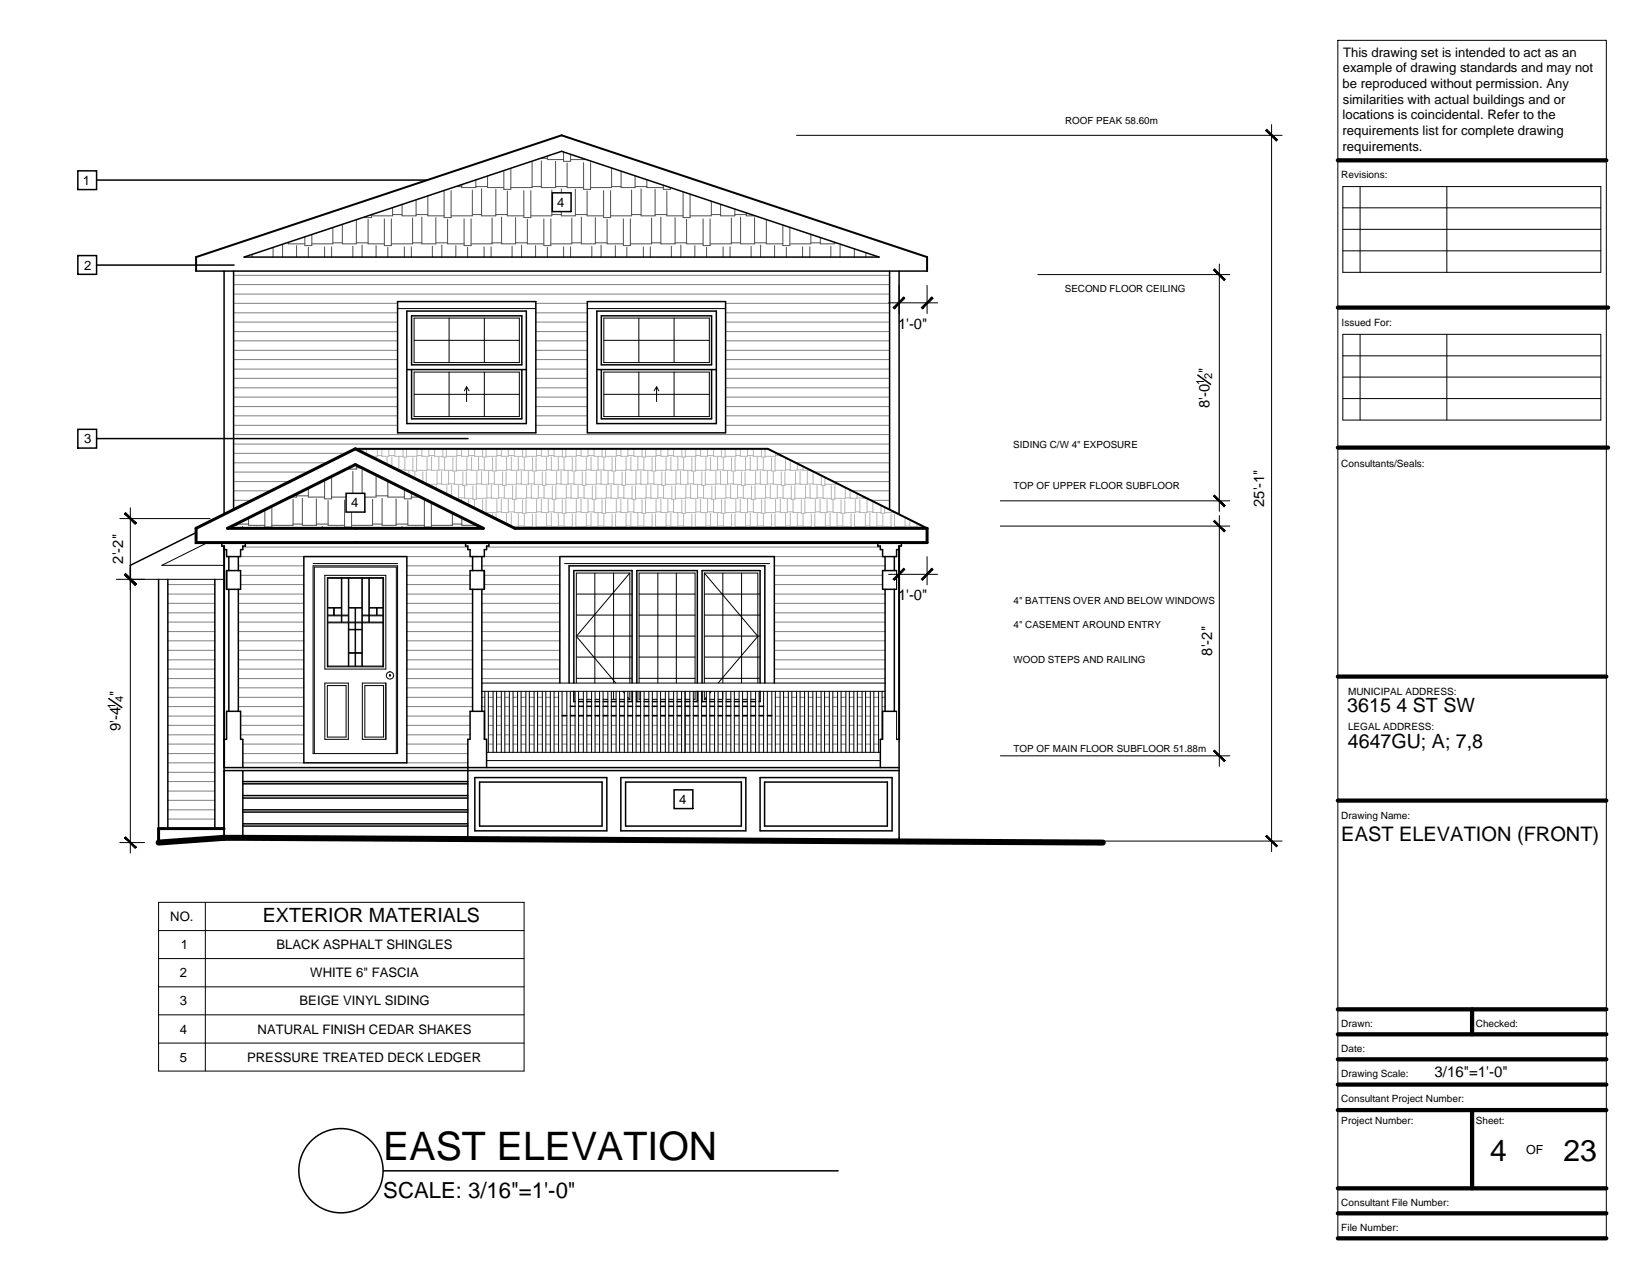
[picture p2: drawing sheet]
<svg xmlns="http://www.w3.org/2000/svg" width="279mm" height="216mm" viewBox="0 0 279 216" stroke-linecap="round" stroke-linejoin="round" font-family="sans-serif">
<!-- layer: Hatch General -->
<g fill="none" stroke="#4d4d4d" stroke-width=".17">
<path d="M52.8 39.7v1.9h-1.2v-1.5M56.4 38.5v2.8h-3.6M60.3 37.2v4.1h-2.3v-3.3M62.3 37.1v4.2h2.8M62.9 36.3v.5h-1.2M65.1 37.1v4.5h1.2v-4.5M66.5 35.2v1.3h-3.6M66.5 36.3h1.6M69.9 36.9v4.4h-3.6M70.5 33.8v2.7h-2.4v-1.9M70.5 36.3h1.9M71.4 36.8v4.5h2.4v-4.5"/>
<path d="M72.4 33.2v3.3h2.8M75.2 32.3v4.5h1.2v-4.5M75.8 37.1v4.2h2.8M77.2 31.6h1M78.6 37.1v4.5h1.2v-4.5M80 32.2v4.3h-3.6M80 36.3h1.5M80.6 30.5v1.3h-2.4v-.5M80.6 31.6h2M81.5 32v4.5h2.5v-4.4M82.6 29.8v2h2.7M83.3 36.9v4.4h-3.5"/>
<path d="M84 36.3h1.9M84.9 36.8v4.5h2.4v-4.5M85.9 32.4v4.1h2.8M86.5 28.5v3.6h-1.2v-3.2M88.7 32.3v4.5h1.2v-4.5M89.3 37.1v4.2h2.8M90.1 27.4v4.4h-3.6M90.1 31.6h1.6M91.5 26.8h1.2M91.7 27.2v4.6h2.4v-4.5M92.1 37.1v4.5h1.2v-4.5M92.7 26.4v.6h2.7"/>
<path d="M93.4 32.2v4.3h-3.5M93.4 36.3h1.7M94.1 31.6h1.9M95.1 32v.6M95.4 25.8v1.5h1.2v-1.2M96 27.6v4.2h2.8M96.6 27h2.7M96.8 36.9v4.4h-3.5M97.4 32.1v4.4h-2.3v-.6M97.4 36.3h2M98.4 36.8v4.5h2.4v-4.5M98.8 27.5v4.6h1.2v-4.6"/>
<path d="M99.4 32.4v4.1h2.8M102.2 32.3v4.5h1.2v-4.5M102.8 37.1v4.2h2.8M103.6 28.5v3.3h-3.6M103.6 31.6h1.6M105.2 29v2.8h2.3v-2M105.6 37.1v4.5h1.1v-4.5M106.9 32.2v4.3h-3.5M106.9 36.3h1.7M107.5 31.6h2M108.6 32v4.5h2.3v-4.4M109.5 30.5v1.3h2.8"/>
<path d="M110.3 36.9v4.4h-3.6M110.9 36.3h2M111.9 36.8v4.5h2.4v-4.5M112.3 31.3v.8h1.2l.1-.3M112.9 32.4v4.1h2.8M115.7 32.5v4.3h1.2v-3.9M116.3 37.1v4.2h2.8M119.1 37.1v4.5h1.1v-4.5M120.5 34.1v2.4h-3.6M120.5 36.3h1.5M122 34.6v1.9h2.4v-1.1M123.8 36.9v4.4h-3.6"/>
<path d="M124.4 36.3h2M125.4 36.8v4.5h2.4v-4.5M126.4 36v.5h1.5M129.8 37.2v4.1h2.8M132.6 38.1v3.5h1.1v-3.1M137.3 39.7v1.6h-3.6M41.5 43.5h.1M42.7 43.1v.4M46.2 41.9v1.6M47.9 41.5v2M48.7 41.1h.1M48.8 41v.3h2.8"/>
<path d="M50.2 41.6v1.9M52.2 41.9v1.6M55 41.8v1.7M56.1 41.8v1.7M56.4 41.1h1.6M59.7 41.7v1.8M60.3 41.1h2M61.3 41.5v2M63.7 41.6v1.9M65.7 41.9v1.6M68.5 41.8v1.7M69.7 41.8v1.7"/>
<path d="M69.9 41.1h1.5M73.2 41.7v1.8M73.8 41.1h2M74.8 41.5v2M77.2 41.6v1.9M79.2 41.9v1.6M82 41.8v1.7M83.2 41.8v1.7M83.3 41.1h1.6M86.7 41.7v1.8M87.3 41.1h2M88.3 41.5v2"/>
<path d="M90.7 41.6v1.9M92.7 41.9v1.6M95.4 41.8v1.7M96.6 41.8v1.7M96.8 41.1h1.6M100.2 41.7v1.8M100.8 41.1h2M101.8 41.5v2M104.2 41.6v1.9M106.1 41.9v1.6M108.9 41.8v1.7M110.1 41.8v1.7"/>
<path d="M110.3 41.1h1.6M113.7 41.7v1.8M114.3 41.1h2M115.3 41.5v2M117.7 41.6v1.9M119.6 41.9v1.6M122.4 41.8v1.7M123.6 41.8v1.7M123.8 41.1h1.6M127.2 41.7v1.8M127.8 41.1h2M128.8 41.5v2"/>
<path d="M131.2 41.6v1.9M133.2 41.9v1.6M135.9 41.8v1.7M137.1 41.8v1.7M137.3 41.1h1.6M138.9 40.2v1.1h2.4v-.3M140.7 41.7v1.8M141.3 41.1h.2M142.3 41.5v2M144.7 42.1v1.4M146.6 42.8v.7M59.7 79.8v3.7"/>
<path d="M60.3 78.7v.7h-1.7M60.3 79.2h1M61.3 79.6v3.9M39.5 89.3v.2M40.1 88.7v.3h-.5M40.1 88.7h2M41.1 89.1v.4M42.1 87.7v1.3h2.7M43.4 89.3v.2M46 85.7v3.6h-1.2v-3M48.2 89.4v.1M49.4 89.4v.1"/>
<path d="M49.6 84.6v4.4h-3.6M49.6 88.7h1.6M50.2 83.6v.6h-1.1M50.2 84h2M51.2 84.4v4.6h2.4v-4.5M52.2 82.6v1.6h2.8M53 89.3v.2M53.6 88.7h2M54.6 89.1v.4M55.6 84.8v4.2h2.7M56.1 84.2h2.5M56.1 80.7v3.8h-1.1v-3.2"/>
<path d="M57 89.3v.2M58.3 84.7v4.6h1.2v-2.5M61.7 89.4v.1M62.9 89.4v.1M63.1 84.6v4.4h-3.6M63.1 88.7h1.6M63.7 80.4v3.8h-1.9M63.7 84h2M64.7 84.4v4.6h2.4v-4.5M65.7 81.4v2.8h2.8M66.5 89.3v.2M67.1 88.7h2"/>
<path d="M68.1 89.1v.4M68.5 82.8v1.7h1.2v-1.1M69.1 84.8v4.2h2.8M69.7 84.2h1.5M70.5 89.3v.2M71.9 84.7v4.6h1.1v-4.2M75.2 89.4v.1M76.4 89.4v.1M76.6 86.9v2.1h-3.6M76.6 88.7h1.6M78.2 87.6v1.4h2.4v-.2M80 89.3v.2"/>
<path d="M81.5 89.3v.2"/>
</g>
<!-- layer: Stairs -->
<g fill="none" stroke="#000" stroke-width=".25">
<path d="M37.6 91.9v.6h.3v.6h.5v1.1h2.3v-1.1h.4v-.6h.4v-.6M38.4 96.6h2.3v3.2h-2.3zM38.7 94.2v2.4M38.7 99.8v20.7M40.4 94.2v2.4M40.4 99.8v20.7M78.8 91.9v.6h.4v.6h.4v1.1h2.4v-1.1h.4v-.6h.4v-.6M79.6 96.6h2.4v3.2h-2.4zM80 94.2v2.4M80 99.8v20.7M81.6 94.2v2.4M81.6 99.8v20.7"/>
<path d="M148.6 91.9v.6h.5v.6h.4v1.1h2.3v-1.1h.4v-.6h.4v-.6M149.9 94.2v2.4M149.9 99.8v20.7M151.4 94.2v2.4M151.4 99.8v20.7M151.8 96.6h-2.3v3.2h2.3M37.9 130h114.3M37.9 130.5h114.3M41.1 130v-4.8h-.4v-4.7h-2.3v4.7h-.5v16.7M41.1 132.3h38.1M41.1 132.7h38.1M41.1 134.7h38.1"/>
<path d="M41.1 135.1h38.1M41.1 137.1h38.1M41.1 137.5h38.1M41.1 139.5h38.1M41.1 139.9h38.1M41.1 130.5v11.4M80.4 131.7h22.4v9h-22.4zM81.2 132.4h20.8v7.5h-20.8zM82.4 130v-4.8h-.4v-4.7h-2.4v4.7h-.4v16.7M105.1 131.7h21.2v9h-21.2zM105.9 132.4h19.6v7.5h-19.6zM128.7 131.7h22.4v9h-22.4z"/>
<path d="M129.5 132.4h20.8v7.5h-20.8zM151.8 120.5h-2.3v4.7h-.4v4.8M151.8 125.2h.4v17.2"/>
</g>
<!-- layer: Hatch Detail -->
<g fill="none" stroke="#808080" stroke-width=".17">
<path d="M39.6 46.6h111M39.6 48.2h111M39.6 49.8h111M39.6 51.4h27.7M39.6 53h27.7M39.6 54.5h27.7M39.6 56.1h27.7M39.6 57.7h27.7M39.6 59.3h27.7M90.7 51.4h8.8M90.7 53h8.8M90.7 54.5h8.8"/>
<path d="M90.7 56.1h8.8M90.7 57.7h8.8M90.7 59.3h8.8M122.9 51.4h27.7M122.9 53h27.7M122.9 54.5h27.7M122.9 56.1h27.7M122.9 57.7h27.7M122.9 59.3h27.7M39.6 60.9h27.7M39.6 62.5h27.7M39.6 64.1h27.7"/>
<path d="M39.6 65.7h27.7M39.6 67.2h27.7M39.6 68.8h27.7M39.6 70.4h27.7M39.6 72h27.7M39.6 73.6h111M39.6 75.2h111M39.6 76.8h19M39.6 78.4h15.8M39.6 79.9h12.7M90.7 60.9h8.8M90.7 62.5h8.8"/>
<path d="M90.7 64.1h8.8M90.7 65.7h8.8M90.7 67.2h8.8M90.7 68.8h8.8M90.7 70.4h8.8M90.7 72h8.8M122.9 60.9h27.7M122.9 62.5h27.7M122.9 64.1h27.7M122.9 65.7h27.7M122.9 67.2h27.7M122.9 68.8h27.7"/>
<path d="M122.9 70.4h27.7M122.9 72h27.7M131.6 76.8h19M134.8 78.4h15.8M137.9 79.9h12.7M28.4 99h8M39.6 81.5h9.5M39.6 83.1h6.3M39.6 84.7h3.1M40.4 95.8h11M40.7 94.2h10.7M40.7 97.4h10.7"/>
<path d="M40.7 99h10.7M41.1 92.6h38.1M68.9 94.2h10.7M68.9 95.8h11.1M68.9 97.4h10.7M68.9 99h10.7M81.6 95.8h13.2M82 94.2h12.8M82 97.4h12.8M82 99h12.8M82.4 92.6h66.7M131.1 94.2h18.4"/>
<path d="M131.1 95.8h18.8M131.1 97.4h18.4M131.1 99h18.4M141.1 81.5h9.5M144.3 83.1h6.3M147.5 84.7h3.1M28.4 100.6h8M28.4 102.2h8M28.4 103.8h8M28.4 105.3h8M28.4 106.9h8M28.4 108.5h8"/>
<path d="M28.4 110.1h8M28.4 111.7h8M28.4 113.3h8M28.4 114.9h8M28.4 116.5h8M28.4 118.1h8M28.4 119.6h8M40.4 100.6h11M40.4 102.2h11M40.4 103.8h11M40.4 105.3h11M40.4 106.9h11"/>
<path d="M40.4 108.5h11M40.4 110.1h11M40.4 111.7h11M40.4 113.3h11M40.4 114.9h11M40.4 116.5h11M40.4 118.1h11M40.4 119.6h11M68.9 100.6h11.1M68.9 102.2h11.1M68.9 103.8h11.1M68.9 105.3h11.1"/>
<path d="M68.9 106.9h11.1M68.9 108.5h11.1M68.9 110.1h11.1M68.9 111.7h11.1M68.9 113.3h11.1M68.9 114.9h11.1M68.9 116.5h11.1M68.9 118.1h11.1M68.9 119.6h11.1M81.6 100.6h13.2M81.6 102.2h13.2M81.6 103.8h13.2"/>
<path d="M81.6 105.3h13.2M81.6 106.9h13.2M81.6 108.5h13.2M81.6 110.1h13.2M81.6 111.7h13.2M81.6 113.3h13.2M81.6 114.9h13.2M81.6 118.1h.5M81.6 119.6h.5M82.7 118.1h.8M82.7 119.6h.8M84.1 118.1h.8"/>
<path d="M84.1 119.6h.8M85.5 118.1h.7M85.5 119.6h.7M86.9 118.1h.7M86.9 119.6h.7M88.2 118.1h.8M88.2 119.6h.8M89.6 118.1h.8M89.6 119.6h.8M91 118.1h.8M91 119.6h.8M92.4 118.1h.8"/>
<path d="M92.4 119.6h.8M93.8 118.1h.8M93.8 119.6h.8M131.1 100.6h18.8M131.1 102.2h18.8M131.1 103.8h18.8M131.1 105.3h18.8M131.1 106.9h18.8M131.1 108.5h18.8M131.1 110.1h18.8M131.1 111.7h18.8M131.1 113.3h18.8"/>
<path d="M131.1 114.9h18.8M131.3 118.1h.8M131.3 119.6h.8M132.7 118.1h.8M132.7 119.6h.8M134.1 118.1h.8M134.1 119.6h.8M135.5 118.1h.7M135.5 119.6h.7M136.9 118.1h.7M136.9 119.6h.7M138.2 118.1h.8"/>
<path d="M138.2 119.6h.8M139.6 118.1h.8M139.6 119.6h.8M141 118.1h.8M141 119.6h.8M142.4 118.1h.8M142.4 119.6h.8M143.8 118.1h.8M143.8 119.6h.8M145.2 118.1h.8M145.2 119.6h.8M146.6 118.1h.8"/>
<path d="M146.6 119.6h.8M148 118.1h.8M148 119.6h.8M149.4 118.1h.5M149.4 119.6h.5M28.4 121.3h8M28.4 122.8h8M28.4 124.4h8M28.4 126h8M28.4 127.6h8M28.4 129.2h8M28.4 130.8h8"/>
<path d="M28.4 132.3h8M28.4 134h8M28.4 135.5h8M28.4 137.1h8M28.4 138.7h8M40.7 121.3h10.7M40.7 122.8h10.7M40.7 124.4h10.7M41.1 126h10.3M41.1 127.6h10.3M41.1 129.2h10.3M68.9 121.3h10.7"/>
<path d="M68.9 122.8h10.7M68.9 124.4h10.7M68.9 126h10.3M68.9 127.6h10.3M68.9 129.2h10.3M82 121.3h.1M82 122.8h.1M82 124.4h.1M82.7 121.3h.8M82.7 122.8h.8M82.7 124.4h.8M82.7 126h.8"/>
<path d="M84.1 121.3h.8M84.1 122.8h.8M84.1 124.4h.8M84.1 126h.8M85.5 121.3h.7M85.5 122.8h.7M85.5 124.4h.7M85.5 126h.7M86.9 121.3h.7M86.9 122.8h.7M86.9 124.4h.7M86.9 126h.7"/>
<path d="M88.2 121.3h.8M88.2 122.8h.8M88.2 124.4h.8M88.2 126h.8M89.6 121.3h.8M89.6 122.8h.8M89.6 124.4h.8M89.6 126h.8M91 121.3h.8M91 122.8h.8M91 124.4h.8M91 126h.8"/>
<path d="M92.4 121.3h.8M92.4 122.8h.8M92.4 124.4h.8M92.4 126h.8M93.8 121.3h.8M93.8 122.8h.8M93.8 124.4h.8M93.8 126h.8M95.2 121.3h.8M95.2 122.8h.8M95.2 124.4h.8M95.2 126h.8"/>
<path d="M96.6 121.3h.8M96.6 122.8h.8M96.6 124.4h.8M96.6 126h.8M98 121.3h.8M98 122.8h.8M98 124.4h.8M98 126h.8M99.4 121.3h.8M99.4 122.8h.8M99.4 124.4h.8M99.4 126h.8"/>
<path d="M100.8 121.3h.7M100.8 122.8h.7M100.8 124.4h.7M100.8 126h.7M102.1 121.3h.8M102.1 122.8h.8M102.1 124.4h.8M102.1 126h.8M103.5 121.3h.8M103.5 122.8h.8M103.5 124.4h.8M103.5 126h.8"/>
<path d="M104.9 121.3h.8M104.9 122.8h.8M104.9 124.4h.8M104.9 126h.8M106.3 121.3h.8M106.3 122.8h.8M106.3 124.4h.8M106.3 126h.8M107.7 121.3h.8M107.7 122.8h.8M107.7 124.4h.8M107.7 126h.8"/>
<path d="M109.1 121.3h.8M109.1 122.8h.8M109.1 124.4h.8M109.1 126h.8M110.5 121.3h.8M110.5 122.8h.8M110.5 124.4h.8M110.5 126h.8M111.9 121.3h.8M111.9 122.8h.8M111.9 124.4h.8M111.9 126h.8"/>
<path d="M113.3 121.3h.8M113.3 122.8h.8M113.3 124.4h.8M113.3 126h.8M114.7 121.3h.7M114.7 122.8h.7M114.7 124.4h.7M114.7 126h.7M116 121.3h.8M116 122.8h.8M116 124.4h.8M116 126h.8"/>
<path d="M117.4 121.3h.8M117.4 122.8h.8M117.4 124.4h.8M117.4 126h.8M118.8 121.3h.8M118.8 122.8h.8M118.8 124.4h.8M118.8 126h.8M120.2 121.3h.8M120.2 122.8h.8M120.2 124.4h.8M120.2 126h.8"/>
<path d="M121.6 121.3h.8M121.6 122.8h.8M121.6 124.4h.8M121.6 126h.8M123 121.3h.8M123 122.8h.8M123 124.4h.8M123 126h.8M124.3 121.3h.9M124.3 122.8h.9M124.3 124.4h.9M124.3 126h.9"/>
<path d="M125.7 121.3h.8M125.7 122.8h.8M125.7 124.4h.8M125.7 126h.8M127.1 121.3h.8M127.1 122.8h.8M127.1 124.4h.8M127.1 126h.8M128.5 121.3h.8M128.5 122.8h.8M128.5 124.4h.8M128.5 126h.8"/>
<path d="M129.9 121.3h.8M129.9 122.8h.8M129.9 124.4h.8M129.9 126h.8M131.3 121.3h.8M131.3 122.8h.8M131.3 124.4h.8M131.3 126h.8M132.7 121.3h.8M132.7 122.8h.8M132.7 124.4h.8M132.7 126h.8"/>
<path d="M134.1 121.3h.8M134.1 122.8h.8M134.1 124.4h.8M134.1 126h.8M135.5 121.3h.7M135.5 122.8h.7M135.5 124.4h.7M135.5 126h.7M136.9 121.3h.7M136.9 122.8h.7M136.9 124.4h.7M136.9 126h.7"/>
<path d="M138.2 121.3h.8M138.2 122.8h.8M138.2 124.4h.8M138.2 126h.8M139.6 121.3h.8M139.6 122.8h.8M139.6 124.4h.8M139.6 126h.8M141 121.3h.8M141 122.8h.8M141 124.4h.8M141 126h.8"/>
<path d="M142.4 121.3h.8M142.4 122.8h.8M142.4 124.4h.8M142.4 126h.8M143.8 121.3h.8M143.8 122.8h.8M143.8 124.4h.8M143.8 126h.8M145.2 121.3h.8M145.2 122.8h.8M145.2 124.4h.8M145.2 126h.8"/>
<path d="M146.6 121.3h.8M146.6 122.8h.8M146.6 124.4h.8M146.6 126h.8M148 121.3h.8M148 122.8h.8M148 124.4h.8M148 126h.8M149.4 121.3h.1M149.4 122.8h.1M149.4 124.4h.1"/>
</g>
<!-- layer: Windows Doors -->
<g fill="none" stroke="#000" stroke-width=".25">
<path d="M16.4 30.5h55.9M16.4 44.9h23.2M67.3 51.1h23.4v22.2h-23.4zM68.9 52.7h20.2v19h-20.2zM69.7 53.5h18.7v8.3h-18.7zM99.5 51.1h23.4v22.2h-23.4zM101.1 52.7h20.2v19h-20.2zM101.8 53.5h18.7v8.3h-18.7zM16.4 74.3h62.9M68.9 62.6h20.2M69.7 62.6v8.3h18.7v-8.3M101.1 62.6h20.2"/>
<path d="M101.8 62.6v8.3h18.7v-8.3M51.4 94.2h17.5v35h-17.5zM94.8 115.7v-21.5h36.3v21.5M96.4 115.7v-19.9h33.1v19.9M96.6 119.6h.8M97.2 115.7v-19.1h9.8v19.1M97.2 117.1v1.7h.2M98 119.6h.8M98 118.8h.8M99.4 119.6h.8M99.4 118.8h.8M100.8 119.6h.7"/>
<path d="M100.8 118.8h.7M102.1 119.6h.8M102.1 118.8h.8M103.5 119.6h.8M103.5 118.8h.8M104.9 119.6h.8M104.9 118.8h.8M106.3 119.6h.8M107 117.1v1.7h-.7M107.7 119.6h.8M107.8 115.7v-19.1h10.3v19.1M107.8 117.1v1.7h.7"/>
<path d="M109.1 119.6h.8M109.1 118.8h.8M110.5 119.6h.8M110.5 118.8h.8M111.9 119.6h.8M111.9 118.8h.8M113.3 119.6h.8M113.3 118.8h.8M114.7 119.6h.7M114.7 118.8h.7M116 119.6h.8M116 118.8h.8"/>
<path d="M117.4 119.6h.8M118.1 117.1v1.7h-.7M118.8 119.6h.8M118.9 115.7v-19.1h9.8v19.1M118.9 117.1v1.7h.7M120.2 119.6h.8M120.2 118.8h.8M121.6 119.6h.8M121.6 118.8h.8M123 119.6h.8M123 118.8h.8M124.3 119.6h.9"/>
<path d="M124.3 118.8h.9M125.7 119.6h.8M125.7 118.8h.8M127.1 119.6h.8M127.1 118.8h.8M128.5 119.6h.8M128.7 117.1v1.7h-.2M95.2 121.2h.8M96.6 121.2h.8M98 121.2h.8M99.4 121.2h.8M100.8 121.2h.7"/>
<path d="M102.1 121.2h.8M103.5 121.2h.8M104.9 121.2h.8M106.3 121.2h.8M107.7 121.2h.8M109.1 121.2h.8M110.5 121.2h.8M111.9 121.2h.8M113.3 121.2h.8M114.7 121.2h.7M116 121.2h.8M117.4 121.2h.8"/>
<path d="M118.8 121.2h.8M120.2 121.2h.8M121.6 121.2h.8M123 121.2h.8M124.3 121.2h.9M125.7 121.2h.8M127.1 121.2h.8M128.5 121.2h.8M129.9 121.2h.8"/>
</g>
<!-- layer: Stairs -->
<g fill="none" stroke="#000" stroke-width=".17">
<path d="M151.8 96.6v3.2M81.6 115.7h68.3M81.6 117.1h68.3M82.1 117.1v8.1M82.7 117.1v10.3M83.5 117.1v10.3M84.1 117.1v10.3M84.9 117.1v10.3M85.5 117.1v10.3M86.2 117.1v10.3M86.9 117.1v10.3M87.6 117.1v10.3"/>
<path d="M88.2 117.1v10.3M89 117.1v10.3M89.6 117.1v10.3M90.4 117.1v10.3M91 117.1v10.3M91.8 117.1v10.3M92.4 117.1v10.3M93.2 117.1v10.3M93.8 117.1v10.3M94.6 117.1v10.3M95.2 117.1v10.3M96 117.1v10.3"/>
<path d="M96.6 117.1v10.3M97.4 117.1v10.3M98 117.1v10.3M98.8 117.1v10.3M99.4 117.1v10.3M100.2 117.1v10.3M100.8 117.1v10.3M101.5 117.1v10.3M102.1 117.1v10.3M102.9 117.1v10.3M103.5 117.1v10.3M104.3 117.1v10.3"/>
<path d="M104.9 117.1v10.3M105.7 117.1v10.3M106.3 117.1v10.3M107.1 117.1v10.3M107.7 117.1v10.3M108.5 117.1v10.3M109.1 117.1v10.3M109.9 117.1v10.3M110.5 117.1v10.3M111.3 117.1v10.3M111.9 117.1v10.3M112.7 117.1v10.3"/>
<path d="M113.3 117.1v10.3M114.1 117.1v10.3M114.7 117.1v10.3M115.4 117.1v10.3M116 117.1v10.3M116.8 117.1v10.3M117.4 117.1v10.3M118.2 117.1v10.3M118.8 117.1v10.3M119.6 117.1v10.3M120.2 117.1v10.3M121 117.1v10.3"/>
<path d="M121.6 117.1v10.3M122.4 117.1v10.3M123 117.1v10.3M123.8 117.1v10.3M124.3 117.1v10.3M125.2 117.1v10.3M125.7 117.1v10.3M126.5 117.1v10.3M127.1 117.1v10.3M127.9 117.1v10.3M128.5 117.1v10.3M129.3 117.1v10.3"/>
<path d="M129.9 117.1v10.3M130.7 117.1v10.3M131.3 117.1v10.3M132.1 117.1v10.3M132.7 117.1v10.3M133.5 117.1v10.3M134.1 117.1v10.3M134.9 117.1v10.3M135.5 117.1v10.3M136.2 117.1v10.3M136.9 117.1v10.3M137.6 117.1v10.3"/>
<path d="M138.2 117.1v10.3M139 117.1v10.3M139.6 117.1v10.3M140.4 117.1v10.3M141 117.1v10.3M141.8 117.1v10.3M142.4 117.1v10.3M143.2 117.1v10.3M143.8 117.1v10.3M144.6 117.1v10.3M145.2 117.1v10.3M146 117.1v10.3"/>
<path d="M146.6 117.1v10.3M147.4 117.1v10.3M148 117.1v10.3M148.8 117.1v10.3M149.4 117.1v8.1M82.4 128.8h66.7M82.4 127.4h66.7M151.8 120.5v4.7"/>
</g>
<!-- layer: Wall Standard -->
<path d="M33.2 89.5v2.4h123.8v-2.4M38.5 89.5l21.7-10.8 21.6 10.8zM37.9 140.3h-11v2.4" fill="none" stroke="#000" stroke-width=".51"/>
<path d="M33.2 45.9h123.8M37.9 45.9v41.2M39.6 45.9v40.4M41.3 43.5l53.8-17.9 53.8 17.9zM150.6 45.9v40.4M152.2 45.9v41.2M26.9 98.1v42.2M28.4 98.1v42.2M33.2 90.2l-11.1 5.5v2.4M36.4 98.1v42.2" fill="none" stroke="#000" stroke-width=".25"/>
<path d="M33.2 43.5v2.4M157 43.5v2.4M60.2 76h69.8l27 13.5M37.9 92.5v37.5M152.2 92.5v32.7" fill="none" stroke="#000" stroke-width=".34"/>
<path d="M22.1 98.1h15.8M35.2 91.9l-7.8 3.8h10.5" fill="none" stroke="#000" stroke-width=".17"/>
<!-- layer: Windows Doors -->
<g fill="none" stroke="#000" stroke-width=".17">
<path d="M67.3 52.3h23.4M70.1 53.9h17.8v7.5h-17.8zM70.1 57.6h17.8M76 53.9v7.5M82 53.9v7.5M99.5 52.3h23.4M102.2 53.9h17.9v7.5h-17.9zM102.2 57.6h17.9M108.2 53.9v7.5M114.1 53.9v7.5M70.1 63h17.8v7.5h-17.8zM70.1 66.8h17.8"/>
<path d="M76 63v7.5M79 65.5v2.5M79 65.5l-.4 .7M79 65.5l.4 .7M82 63v7.5M102.2 63h17.9v7.5h-17.9zM102.2 66.8h17.9M108.2 63v7.5M111.2 65.5v2.5M111.2 65.5l-.4 .7M111.2 65.5l.4 .7M114.1 63v7.5"/>
<path d="M53 95.4h14.3M53 95.8h14.3v31.8h-14.3zM55 97.4h10.3v15.9h-10.3zM55.4 97.8h9.6v15.1h-9.6zM55.5 97.9h2.3v5h-2.3zM57.9 97.9h1.1v6.3h-1.1zM59.1 97.9h2.2v5h-2.2zM62.5 97.9h2.3v5h-2.3zM95.6 95.4h34.7M100.7 97v18.7M103.9 97v18.7M106.7 97h-9.1v18.7"/>
<path d="M106.7 97v18.7M106.7 97l-9.1 10.8 6.7 7.9M111.4 97v18.7M114.5 97v18.7M119.3 97h9v18.7M119.3 97v18.7M119.3 97l9 10.8-6.7 7.9M122.4 97v18.7M125.6 97v18.7M55 115.7h4v9.5h-4zM55.4 116.1h3.2v8.7h-3.2zM55.4 112.8h3.6v-7.3h-3.5v7.4"/>
<path d="M55.5 103h1v1.2h-1zM55.5 104.3h2.3v1h-2.3zM56.6 103h1.2v1.2h-1.2zM57.9 104.3h1.1v1h-1.1zM59.1 110.6h1v2.2h-1zM59.1 106.7h1v3.8h-1zM59.1 105.5h1v1.1h-1zM59.1 103h1v2.3h-1zM60.2 110.6h1.1v2.2h-1.1zM60.2 106.7h1.1v3.8h-1.1zM60.2 105.5h1.1v1.1h-1.1zM60.2 103h1.1v2.3h-1.1z"/>
<path d="M61.4 104.2h1.1v-6.3h-1.1v7.4h1.1v-1h-1.1M61.4 115.7h3.9v9.5h-3.9zM61.8 116.1h3.2v8.7h-3.2zM62.5 103h1.3v1.2h-1.3zM63.9 103h.9v1.2h-.9zM65 105.5h-3.6v7.3h3.6M65 105.3h-2.5v-1h2.3v8.6M97.6 104.2h9.4M97.6 107.7h9.4M97.6 100.6h9.4M97.6 114.9h9.4M97.6 111.3h9.4"/>
<path d="M98 118.4h.8M99.4 118.4h.8M100.8 118.4h.7M102.1 118.4h.8M103.5 118.4h.8M103.9 117.1v1.3M104.9 118.4h.8M105.5 117.1l.2 .3M106.3 118.1l.4 .4M106.7 117.1v1.3h-.4M108.2 117.1v1.3h.3M108.2 115.7v-18.7h9.5v18.7"/>
<path d="M108.2 104.2h9.5M108.2 107.7h9.5M108.2 100.6h9.5M108.2 114.9h9.5M108.2 111.3h9.5M109.1 118.4h.8M110.5 118.4h.8M111.9 118.4h.8M113.3 118.4h.8M114.7 118.4h.7M116 118.4h.8M117.7 117.1v1.3h-.3"/>
<path d="M119.3 117.1v1.3h.3M119.3 104.2h9.4M119.3 107.7h9.4M119.3 100.6h9.4M119.3 114.9h9.4M119.3 111.3h9.4M119.6 118.1l-.3 .4M120.2 118.4h.8M120.5 117.1l-.3 .3M121.6 118.4h.8M122.4 117.1v1.3M123 118.4h.8"/>
<path d="M124.3 118.4h.9M125.7 118.4h.8M127.1 118.4h.8M53.2 127.6v-31.6h13.9v31.6"/>
<circle cx="66" cy="114.4" r=".61"/>
<circle cx="66" cy="114.4" r=".11"/>
</g>
<!-- layer: Structural -->
<path d="M33.2 89.5l27-13.5 27 13.5h69.8" fill="none" stroke="#000" stroke-width=".51"/>
<!-- layer: A1-HATCH -->
<g fill="none" stroke="#b3b3b3" stroke-width=".17">
<path d="M61.5 76v.6M62.1 76v.9M63.8 77.5v.3M63.9 76v1.3h-1.2M63.9 77.1h.8M64.7 76v1.3h1.1v-1.3M65.5 77.4v1.3M65.8 77.1h1.1M66.4 77.4v1.7M66.9 76v1.3h1.4M67.5 77.4v2.2M67.5 79.6h1.1"/>
<path d="M68 79.7v.2M68.3 76v1.4h.5v-1.4M68.6 77.6v2h1.3M69.2 79.8v.7M69.9 77.5v2.3h.6v-2.3M70.2 79.9v1.1M70.6 76v1.3h-1.8M70.6 77.1h.8M71.4 76v1.3h1.2v-1.3M71.6 79.9v1.8M72.2 79.9v2.1M72.3 77.4v2.2h-1.8"/>
<path d="M72.3 79.6h.8M72.6 77.1h1M73.1 77.4v2.2h1.2v-2.2M73.6 76v1.3h1.4M74 79.9v2.1h-1.8M74.3 79.6h1M74.8 79.7v2.3h1.2v-2.2M75 76v1.4h.6v-1.4M75.3 77.6v2h1.4M76.7 77.5v2.3h.6v-2.3M77 79.9v2.1h1.4M77.4 76v1.3h-1.8"/>
<path d="M77.4 77.1h.8M78.2 76v1.3h1.1v-1.3M78.4 79.9v2.3h.6v-2.3M79.1 77.4v2.2h-1.8M79.1 79.6h.8M79.3 77.1h1.1M79.9 77.4v2.2h1.1v-2.2M80.4 76v1.3h1.3M80.7 79.9v2.1h-1.7M81 79.6h1M81.5 79.7v2.3h1.2v-2.2M81.7 76v1.4h.6v-1.4"/>
<path d="M82 77.6v2h1.4M83.4 77.5v2.3h.6v-2.3M83.7 79.9v2.1h1.4M84.1 76v1.3h-1.8M84.1 77.1h.8M84.9 76v1.3h1.2v-1.3M85.1 79.9v2.3h.6v-2.3M85.8 77.4v2.2h-1.8M85.8 79.6h.8M86.1 77.1h1M86.6 77.4v2.2h1.2v-2.2M87.1 76v1.3h1.4"/>
<path d="M87.5 79.9v2.1h-1.8M87.8 79.6h1M88.3 79.7v2.3h1.2v-2.2M88.5 76v1.4h.6v-1.4M88.8 77.6v2h1.4M90.2 77.5v2.3h.6v-2.3M90.5 79.9v2.1h1.3M90.9 76v1.3h-1.8M90.9 77.1h.8M91.7 76v1.3h1.2v-1.3M91.8 79.9v2.3h.6v-2.3M92.6 77.4v2.2h-1.8"/>
<path d="M92.6 79.6h.8M92.9 77.1h.9M93.4 77.4v2.2h1.1v-2.2M93.8 76v1.3h1.4M94.2 79.9v2.1h-1.8M94.5 79.6h1M95 79.7v2.3h1.2v-2.2M95.2 76v1.4h.6v-1.4M95.5 77.6v2h1.4M96.9 77.5v2.3h.6v-2.3M97.2 79.9v2.1h1.4M97.6 76v1.3h-1.8"/>
<path d="M97.6 77.1h.8M98.4 76v1.3h1.2v-1.3M98.6 79.9v2.3h.6v-2.3M99.3 77.4v2.2h-1.8M99.3 79.6h.8M99.6 77.1h1M100.1 77.4v2.2h1.2v-2.2M100.6 76v1.3h1.4M101 79.9v2.1h-1.8M101.3 79.6h.9M101.8 79.7v2.3h1.2v-2.2M102 76v1.4h.5v-1.4"/>
<path d="M102.2 77.6v2h1.4M103.6 77.5v2.3h.6v-2.3M103.9 79.9v2.1h1.4M104.4 76v1.3h-1.9M104.4 77.1h.7M105.1 76v1.3h1.2v-1.3M105.3 79.9v2.3h.6v-2.3M106 77.4v2.2h-1.8M106 79.6h.8M106.3 77.1h1M106.8 77.4v2.2h1.2v-2.2M107.3 76v1.3h1.4"/>
<path d="M107.7 79.9v2.1h-1.8M108 79.6h1M108.5 79.7v2.3h1.2v-2.2M108.7 76v1.4h.6v-1.4M109 77.6v2h1.4M110.4 77.5v2.3h.6v-2.3M110.7 79.9v2.1h1.4M111.1 76v1.3h-1.8M111.1 77.1h.8M111.9 76v1.3h1.2v-1.3M112.1 79.9v2.3h.6v-2.3M112.8 77.4v2.2h-1.8"/>
<path d="M112.8 79.6h.8M113.1 77.1h1M113.6 77.4v2.2h1.2v-2.2M114.1 76v1.3h1.4M114.5 79.9v2.1h-1.8M114.8 79.6h1M115.2 79.7v2.3h1.3v-2.2M115.5 76v1.4h.5v-1.4M115.8 77.6v2h1.4M117.2 77.5v2.3h.5v-2.3M117.4 79.9v2.1h1.4M117.8 76v1.3h-1.8"/>
<path d="M117.8 77.1h.8M118.6 76v1.3h1.2v-1.3M118.8 79.9v2.3h.6v-2.3M119.5 77.4v2.2h-1.8M119.5 79.6h.8M119.8 77.1h1M120.3 77.4v2.2h1.2v-2.2M120.8 76v1.3h1.4M121.2 79.9v2.1h-1.8M121.5 79.6h1M122 79.7v2.3h1.2v-2.2M122.2 76v1.4h.6v-1.4"/>
<path d="M122.5 77.6v2h1.4M123.9 77.5v2.3h.6v-2.3M124.2 79.9v2.1h1.4M124.6 76v1.3h-1.8M124.6 77.1h.8M125.4 76v1.3h1.2v-1.3M125.6 79.9v2.3h.6v-2.3M126.3 77.4v2.2h-1.8M126.3 79.6h.8M126.6 77.1h1M127.1 77.4v2.2h1.1v-2.2M127.6 76v1.3h1.4"/>
<path d="M127.9 79.9v2.1h-1.7M128.2 79.6h1.1M128.7 79.7v2.3h1.2v-2.2M129 76v1.4h.6v-1.4M129.3 77.6v2h1.4M130.7 77.5v2.3h.5v-2.3M131 79.9v2.1h1.3M131.3 76.6v.7h-1.7M131.3 77.1h.8M132.1 77.1v.2h.5M132.3 79.9v2.3h.6v-2.3M133 77.5v2.1h-1.8"/>
<path d="M133 79.6h.8M133.8 77.9v1.7h1.2v-1.1M134.7 79.9v2.1h-1.8M135 79.6h1M135.5 79.7v2.3h1.2v-2.2M136 79v.6h1.3M137.4 79.7l.2 .1M137.7 79.9v2.1h1.4M73.3 82.3v.3M73.9 82.3v.6M74 81.9h.8M75.7 82.2v1.5"/>
<path d="M76 81.9h1M76.5 82.1v2M77.7 82.2v2.2h-.7M77.7 84.3h1M78.2 84.5v.5M78.7 82.3v2.1h1.4M79.3 84.6v1M80.1 82.3v2.3h.6v-2.3M80.4 84.7v1.4M80.7 81.9h.8M81.7 84.6v2.2M82.3 84.6v2.3h-.2"/>
<path d="M82.4 82.2v2.2h-1.7M82.4 84.3h.8M82.7 81.9h1M83.2 82.1v2.3h1.2v-2.2M83.4 87.1v.5M84 87.1v.8M84.1 84.6v2.2h-1.8M84.1 86.7h.8M84.4 84.3h1M84.9 84.5v2.3h1.2v-2.2M85.4 82.3v2.1h1.4M85.8 87v1.8"/>
<path d="M86.1 86.7h1M86.3 89.1h.3M86.6 86.9v2.3h1.2v-2.3M86.8 82.3v2.3h.6v-2.3M87.1 84.7v2.1h1.4M87.5 81.9h.8M87.5 89.4v.1M87.8 89.1h1M88.3 89.3v.2M88.5 84.6v2.3h.6v-2.3M88.8 87.1v2.1h1.4M89.2 82.2v2.2h-1.8"/>
<path d="M89.2 84.3h.8M89.5 81.9h1M89.5 89.3v.2M90 82.1v2.3h1.2v-2.2M90.2 87.1v2.2h.6v-2.2M90.5 89.5h.1M90.9 84.6v2.2h-1.8M90.9 86.7h.8M91.2 84.3h.9M91.7 84.5v2.3h1.2v-2.2M91.8 89.4v.1M92.1 82.3v2.1h1.4"/>
<path d="M92.4 89.4v.1M92.6 87v2.2h-1.8M92.6 89.1h.8M92.9 86.7h.9M93.4 86.9v2.3h1.1v-2.3M93.5 82.3v2.3h.6v-2.3M93.8 84.7v2.1h1.4M94.2 81.9h.8M94.2 89.4v.1M94.5 89.1h1M95 89.3v.2M95.2 84.6v2.3h.6v-2.3"/>
<path d="M95.5 87.1v2.1h1.4M95.9 82.2v2.2h-1.8M95.9 84.3h.8M96.2 81.9h1M96.2 89.3v.2M96.7 82.1v2.3h1.2v-2.2M96.9 87.1v2.2h.6v-2.2M97.2 89.5h.1M97.6 84.6v2.2h-1.8M97.6 86.7h.8M97.9 84.3h1M98.4 84.5v2.3h1.2v-2.2"/>
<path d="M98.6 89.4v.1M98.9 82.3v2.1h1.4M99.2 89.4v.1M99.3 87v2.2h-1.8M99.3 89.1h.8M99.6 86.7h1M100.1 86.9v2.3h1.2v-2.3M100.3 82.3v2.3h.6v-2.3M100.6 84.7v2.1h1.4M101 81.9h.8M101 89.4v.1M101.3 89.1h.9"/>
<path d="M101.8 89.3v.2M102 84.6v2.3h.5v-2.3M102.2 87.1v2.1h1.4M102.7 82.2v2.2h-1.8M102.7 84.3h.8M103 81.9h.9M103 89.3v.2M103.5 82.1v2.3h1.2v-2.2M103.6 87.1v2.2h.6v-2.2M103.9 89.5h.1M104.4 84.6v2.2h-1.9M104.4 86.7h.7"/>
<path d="M104.7 84.3h.9M105.1 84.5v2.3h1.2v-2.2M105.3 89.4v.1M105.6 82.3v2.1h1.4M105.9 89.4v.1M106 87v2.2h-1.8M106 89.1h.8M106.3 86.7h1M106.8 86.9v2.3h1.2v-2.3M107 82.3v2.3h.6v-2.3M107.3 84.7v2.1h1.4M107.7 81.9h.8"/>
<path d="M107.7 89.4v.1M108 89.1h1M108.5 89.3v.2M108.7 84.6v2.3h.6v-2.3M109 87.1v2.1h1.4M109.4 82.2v2.2h-1.8M109.4 84.3h.8M109.7 81.9h1M109.7 89.3v.2M110.2 82.1v2.3h1.2v-2.2M110.4 87.1v2.2h.6v-2.2M110.7 89.5h.1"/>
<path d="M111.1 84.6v2.2h-1.8M111.1 86.7h.8M111.4 84.3h1M111.9 84.5v2.3h1.2v-2.2M112.1 89.4v.1M112.4 82.3v2.1h1.4M112.7 89.4v.1M112.8 87v2.2h-1.8M112.8 89.1h.8M113.1 86.7h1M113.6 86.9v2.3h1.2v-2.3M113.8 82.3v2.3h.6v-2.3"/>
<path d="M114.1 84.7v2.1h1.4M114.5 81.9h.7M114.5 89.4v.1M114.8 89.1h1M115.2 89.3v.2M115.5 84.6v2.3h.5v-2.3M115.8 87.1v2.1h1.4M116.1 82.2v2.2h-1.7M116.1 84.3h.8M116.5 81.9h.9M116.5 89.3v.2M116.9 82.1v2.3h1.2v-2.2"/>
<path d="M117.2 87.1v2.2h.5v-2.2M117.4 89.5h.1M117.8 84.6v2.2h-1.8M117.8 86.7h.8M118.1 84.3h1M118.6 84.5v2.3h1.2v-2.2M118.8 89.4v.1M119.1 82.3v2.1h1.4M119.4 89.4v.1M119.5 87v2.2h-1.8M119.5 89.1h.8M119.8 86.7h1"/>
<path d="M120.3 86.9v2.3h1.2v-2.3M120.5 82.3v2.3h.6v-2.3M120.8 84.7v2.1h1.4M121.2 81.9h.8M121.2 89.4v.1M121.5 89.1h1M122 89.3v.2M122.2 84.6v2.3h.6v-2.3M122.5 87.1v2.1h1.4M122.9 82.2v2.2h-1.8M122.9 84.3h.8M123.2 81.9h1"/>
<path d="M123.2 89.3v.2M123.7 82.1v2.3h1.2v-2.2M123.9 87.1v2.2h.6v-2.2M124.2 89.5h.1M124.6 84.6v2.2h-1.8M124.6 86.7h.8M124.9 84.3h1M125.4 84.5v2.3h1.2v-2.2M125.6 89.4v.1M125.9 82.3v2.1h1.4M126.2 89.4v.1M126.3 87v2.2h-1.8"/>
<path d="M126.3 89.1h.8M126.6 86.7h1M127.1 86.9v2.3h1.1v-2.3M127.3 82.3v2.3h.6v-2.3M127.6 84.7v2.1h1.4M127.9 81.9h.8M127.9 89.4v.1M128.2 89.1h1.1M128.7 89.3v.2M129 84.6v2.3h.6v-2.3M129.3 87.1v2.1h1.4M129.6 82.2v2.2h-1.7"/>
<path d="M129.6 84.3h.8M129.9 81.9h1.1M129.9 89.3v.2M130.4 82.1v2.3h1.2v-2.2M130.7 87.1v2.2h.5v-2.2M131 89.5h.1M131.3 84.6v2.2h-1.7M131.3 86.7h.8M131.6 84.3h1M132.1 84.5v2.3h1.2v-2.2M132.3 89.4v.1M132.6 82.3v2.1h1.4"/>
<path d="M132.9 89.4v.1M133 87v2.2h-1.8M133 89.1h.8M133.3 86.7h1M133.8 86.9v2.3h1.2v-2.3M134 82.3v2.3h.6v-2.3M134.3 84.7v2.1h1.4M134.7 81.9h.8M134.7 89.4v.1M135 89.1h1M135.5 89.3v.2M135.7 84.6v2.3h.6v-2.3"/>
<path d="M136 87.1v2.1h1.4M136.4 82.2v2.2h-1.8M136.4 84.3h.8M136.7 81.9h1M136.7 89.3v.2M137.2 82.1v2.3h1.2v-2.2M137.4 87.1v2.2h.6v-2.2M137.7 89.5h.1M138.1 84.6v2.2h-1.8M138.1 86.7h.8M138.4 84.3h1M138.9 84.5v2.3h1.2v-2.2"/>
<path d="M139.1 80.5v1.7h.6v-1.4M139.1 89.4v.1M139.4 82.3v2.1h1.4M139.7 89.4v.1M139.8 87v2.2h-1.8M139.8 89.1h.8M140.1 86.7h1M140.6 86.9v2.3h1.1v-2.3M140.8 82.3v2.3h.6v-2.3M141.1 84.7v2.1h1.3M141.4 81.7v.3h-1.7M141.4 81.9h.5"/>
<path d="M141.4 89.4v.1M141.7 89.1h1M142.3 89.3v.2M142.4 84.6v2.3h.7v-2.3M142.7 87.1v2.1h1.4M143.1 82.6v1.8h-1.7M143.1 84.3h.8M143.4 89.3v.2M143.9 82.9v1.5h1.2v-.9M144.1 87.1v2.2h.6v-2.2M144.4 89.5h.1M144.8 84.6v2.2h-1.7"/>
<path d="M144.8 86.7h.8M145.1 84.3h1M145.6 84.5v2.3h1.2v-2.2M145.8 89.4v.1M146.1 84v.4h.7M146.4 89.4v.1M146.5 87v2.2h-1.8M146.5 89.1h.8M146.8 86.7h1M147.3 86.9v2.3h1.2v-2.3M147.8 84.9v1.9h1.4M148.2 89.4v.1"/>
<path d="M148.5 89.1h1M149 89.3v.2M149.2 85.6v1.3h.6v-1M149.5 87.1v2.1h1.4M150.2 89.3v.2M150.9 87.1v2.2h.6v-2.2M151.2 89.5h.1M151.6 86.8h-1.8M152.5 89.4v.1M153.2 89.4v.1M153.3 87.6v1.6h-1.8M153.3 89.1h.8"/>
<path d="M154.1 88v1.2h1.2v-.6M155 89.4v.1M155.3 89.1h.8M155.7 89.3v.2M156.2 89.1l.2 .1M156.9 89.5h.1"/>
</g>
<!-- layer: 0 -->
<g fill="none" stroke="#000" stroke-width=".17">
<path d="M134.9 22.9h82.2M215.3 21.1v123.1M150.5 51.3h8.3M152.2 48.3v4.8M157 48.3v4.8M19.7 98.1h4.8M20.3 87.8h15.3M22.1 86v58.5M150.5 97.3h8.3M151.8 96.6v3.2M152.2 94.2v4.8M157 94.2v4.8"/>
<path d="M20.3 142.7h4.2M154.6 142.4h62.5"/>
</g>
<path d="M26.9 142.7l11-.8 148.8 .8" fill="none" stroke="#000" stroke-width="1"/>
<!-- layer: Structural -->
<path d="M33.2 43.5l61.9-20.6 61.9 20.6" fill="none" stroke="#000" stroke-width=".34"/>
<!-- layer: Text Titles -->
<g fill="none" stroke="#000" stroke-width=".25">
<path d="M64.9 198.3h77"/>
<circle cx="57.7" cy="198.2" r="7.1"/>
</g>
<!-- layer: 0 -->
<g fill="#000" stroke="#000" stroke-width=".17">
<path d="M214.3 22.1l1.8 1.8 .2-.2zM214.5 21.9l1.8 1.8-2-1.6z"/>
<path d="M153 50.3l-1.6 2 1.8-1.8zM151.2 52.1l1.8-1.8-1.6 2z"/>
<path d="M157.8 50.3l-1.8 1.8 .2 .2zM157.8 50.3l.2 .2-1.8 1.8z"/>
<path d="M205.5 45.7l1.8 1.8 .1-.2zM205.7 45.5l1.7 1.8-1.9-1.6z"/>
<path d="M21.3 97.1l-.2 .2 2 1.6zM21.1 97.3l2 1.6-.2 .2z"/>
<path d="M21.1 97.3l1.8 1.8 .2-.2zM21.3 97.1l1.8 1.8-2-1.6z"/>
<path d="M21.1 87l1.8 1.8 .2-.2zM21.3 86.8l1.8 1.8-2-1.6z"/>
<path d="M153 96.2l-1.6 2 1.8-1.8zM153 96.2l-1.6 2-.2-.1z"/>
<path d="M157.8 96.2l-1.8 1.9 .2 .1zM157.8 96.2l.2 .2-1.8 1.8z"/>
<path d="M205.7 83.8l-.2 .2 1.9 1.6zM205.5 84l1.9 1.6-.1 .2z"/>
<path d="M205.5 88.3l1.8 1.8 .1-.2zM205.5 88.3l.2-.2 1.7 1.8z"/>
<path d="M205.7 127l-.2 .2 1.9 1.6zM205.5 127.2l1.9 1.6-.1 .2z"/>
<path d="M21.3 141.7l-.2 .2 2 1.6zM21.1 141.9l2 1.6-.2 .2z"/>
<path d="M214.5 141.4l-.2 .2 2 1.6zM214.3 141.6l2 1.6-.2 .2z"/>
</g>
<!-- layer: Dimensions 48 -->
<path d="M175.7 46.5h32.6M206.5 44.7v41.9M169.4 84.8h38.9M169.4 89.1h38.9M206.5 87.3v42.5M169.4 128h38.9" fill="none" stroke="#000" stroke-width=".17"/>
<path d="M202.8 63.5l2.2 1.6" fill="none" stroke="#000" stroke-width=".25"/>
<!-- layer: Miscellaneous -->
<path d="M13.2 28.9h3.2v3.2h-3.2zM93.5 32.7h3.2v3.1h-3.2zM13.2 43.3h3.2v3.2h-3.2zM13.2 72.7h3.2v3.2h-3.2zM58.6 83.5h3.2v3.2h-3.2zM114.1 133.7h3.2v3.2h-3.2z" fill="none" stroke="#000" stroke-width=".25"/>
<!-- layer: 0 -->
<path d="M18.4 118.3l2.2 1.5" fill="none" stroke="#000" stroke-width=".25"/>
<!-- layer: Tbk-text -->
<g fill="none" stroke="#000" stroke-width=".17">
<path d="M227.4 31.6h43.7v14.5h-43.7zM227.4 38.8h43.7M227.4 35.2h43.7M230.3 31.6v14.5M245 31.6v14.5M227.4 56.6h43.7v14.5h-43.7zM227.4 42.5h43.7M230.3 56.6v14.5M245 56.6v14.5M227.4 67.5h43.7M227.4 63.9h43.7M227.4 60.3h43.7"/>
<path d="M26.9 157.6h61.8M26.9 152.8h61.8v28.6h-61.8zM34.8 152.8v28.6M26.9 162.3h61.8M26.9 167.1h61.8M26.9 171.8h61.8M26.9 176.6h61.8"/>
</g>
<!-- layer: Tbk-lines -->
<g fill="none" stroke="#000" stroke-width=".72">
<path d="M226.5 27.1h45.5M226.5 52.1h45.8M226.5 75.8h45.8M226.5 114.6h45.5M226.5 135.6h45.5M226.5 170.9h45.5M226.5 175.1h45.5M226.5 179.4h45.5M249.3 170.9v4.2M226.5 188h45.5M226.5 183.7h45.5M249.3 188v13.2"/>
<path d="M226.5 209.7h45.5M226.5 205.5h45.5M226.5 201.2h45.5"/>
</g>
<!-- layer: Electrical -->
<path d="M226.5 6.8h45.5v202.9h-45.5z" fill="none" stroke="#000" stroke-width=".17"/>
<text font-size="6.7" x="64.9" y="196.4">EAST ELEVATION</text>
<g font-size="5.1">
<text x="252.3" y="196.5">4</text>
<text x="264.7" y="196.5">23</text>
</g>
<text font-size="3.7" x="64.9" y="202.9">SCALE: 3/16&quot;=1'-0&quot;</text>
<text font-size="3.4" x="227.1" y="142.3">EAST ELEVATION (FRONT)</text>
<g font-size="3.3">
<text x="228.1" y="120.6">3615 4 ST SW</text>
<text x="228.2" y="126.7">4647GU; A; 7,8</text>
<text x="44.5" y="156.2">EXTERIOR MATERIALS</text>
</g>
<g font-size="2.5">
<text x="152.1" y="55.6">1'-0&quot;</text>
<text x="204.8" y="63.1" transform="rotate(-90 204.8 63.1)">&quot;</text>
<text x="204.8" y="69.1" transform="rotate(-90 204.8 69.1)">8'-0</text>
<text x="214.1" y="85.8" transform="rotate(-90 214.1 85.8)">25'-1&quot;</text>
<text x="20.9" y="95.4" transform="rotate(-90 20.9 95.4)">2'-2&quot;</text>
<text x="152.1" y="101.6">1'-0&quot;</text>
<text x="205.2" y="111" transform="rotate(-90 205.2 111)">8'-2&quot;</text>
<text x="20.4" y="117.8" transform="rotate(-90 20.4 117.8)">&quot;</text>
<text x="20.4" y="123.8" transform="rotate(-90 20.4 123.8)">9'-4</text>
<text x="242.9" y="182.4">3/16&quot;=1'-0&quot;</text>
</g>
<g font-size="2.2">
<text x="227.4" y="9.6">This drawing set is intended to act as an</text>
<text x="227.3" y="14.9">be reproduced without permission. Any</text>
<text x="227.4" y="12.2">example of drawing standards and may not</text>
<text x="227.4" y="17.5">similarities with actual buildings and or</text>
<text x="227.3" y="20.2">locations is coincidental. Refer to the</text>
<text x="227.3" y="22.9">requirements list for complete drawing</text>
<text x="227.3" y="25.5">requirements.</text>
<text x="14" y="31.3">1</text>
<text x="94.4" y="35">4</text>
<text x="14.2" y="45.6">2</text>
<text x="14.2" y="75">3</text>
<text x="59.5" y="85.9">4</text>
<text x="115" y="136.1">4</text>
<text x="28.8" y="156">NO.</text>
<text x="30.6" y="160.7">1</text>
<text x="46.8" y="160.7">BLACK ASPHALT SHINGLES</text>
<text x="30.5" y="165.5">2</text>
<text x="52.5" y="165.5">WHITE 6&quot; FASCIA</text>
<text x="30.5" y="170.2">3</text>
<text x="50.7" y="170.2">BEIGE VINYL SIDING</text>
<text x="30.5" y="175">4</text>
<text x="30.5" y="179.8">5</text>
<text x="41.8" y="179.8">PRESSURE TREATED DECK LEDGER</text>
<text x="43.6" y="175">NATURAL FINISH CEDAR SHAKES</text>
</g>
<text font-size="2.1" x="258.4" y="195.5">OF</text>
<g font-size="1.9">
<text x="203.9" y="65.2" transform="rotate(-90 203.9 65.2)">1</text>
<text x="205.2" y="64.1" transform="rotate(-90 205.2 64.1)">2</text>
<text x="19.5" y="120" transform="rotate(-90 19.5 120)">1</text>
<text x="20.8" y="118.8" transform="rotate(-90 20.8 118.8)">4</text>
</g>
<g font-size="1.7">
<text x="180.4" y="21">ROOF PEAK 58.60m</text>
<text x="227.1" y="30.2">Revisions:</text>
<text x="180.3" y="49.4">SECOND FLOOR CEILING</text>
<text x="227.2" y="55.1">Issued For:</text>
<text x="171.6" y="75.9">SIDING C/W 4&quot; EXPOSURE</text>
<text x="171.6" y="82.9">TOP OF UPPER FLOOR SUBFLOOR</text>
<text x="227.1" y="79.1">Consultants/Seals:</text>
<text x="171.6" y="102.3">4&quot; BATTENS OVER AND BELOW WINDOWS</text>
<text x="171.6" y="106.3">4&quot; CASEMENT AROUND ENTRY</text>
<text x="171.6" y="112.3">WOOD STEPS AND RAILING</text>
<text x="228.3" y="117.7">MUNICIPAL ADDRESS:</text>
<text x="228.3" y="123.6">LEGAL ADDRESS:</text>
<text x="171.6" y="127.4">TOP OF MAIN FLOOR SUBFLOOR 51.88m</text>
<text x="227.1" y="138.7">Drawing Name:</text>
<text x="227.1" y="173.9">Drawn:</text>
<text x="249.9" y="173.9">Checked:</text>
<text x="227.1" y="178.2">Date:</text>
<text x="227.1" y="182.4">Drawing Scale:</text>
<text x="227.1" y="190.4">Project Number:</text>
<text x="227.1" y="186.7">Consultant Project Number:</text>
<text x="249.9" y="190.4">Sheet:</text>
<text x="227.1" y="208.5">File Number:</text>
<text x="227.1" y="204.3">Consultant File Number:</text>
</g>
</svg>
